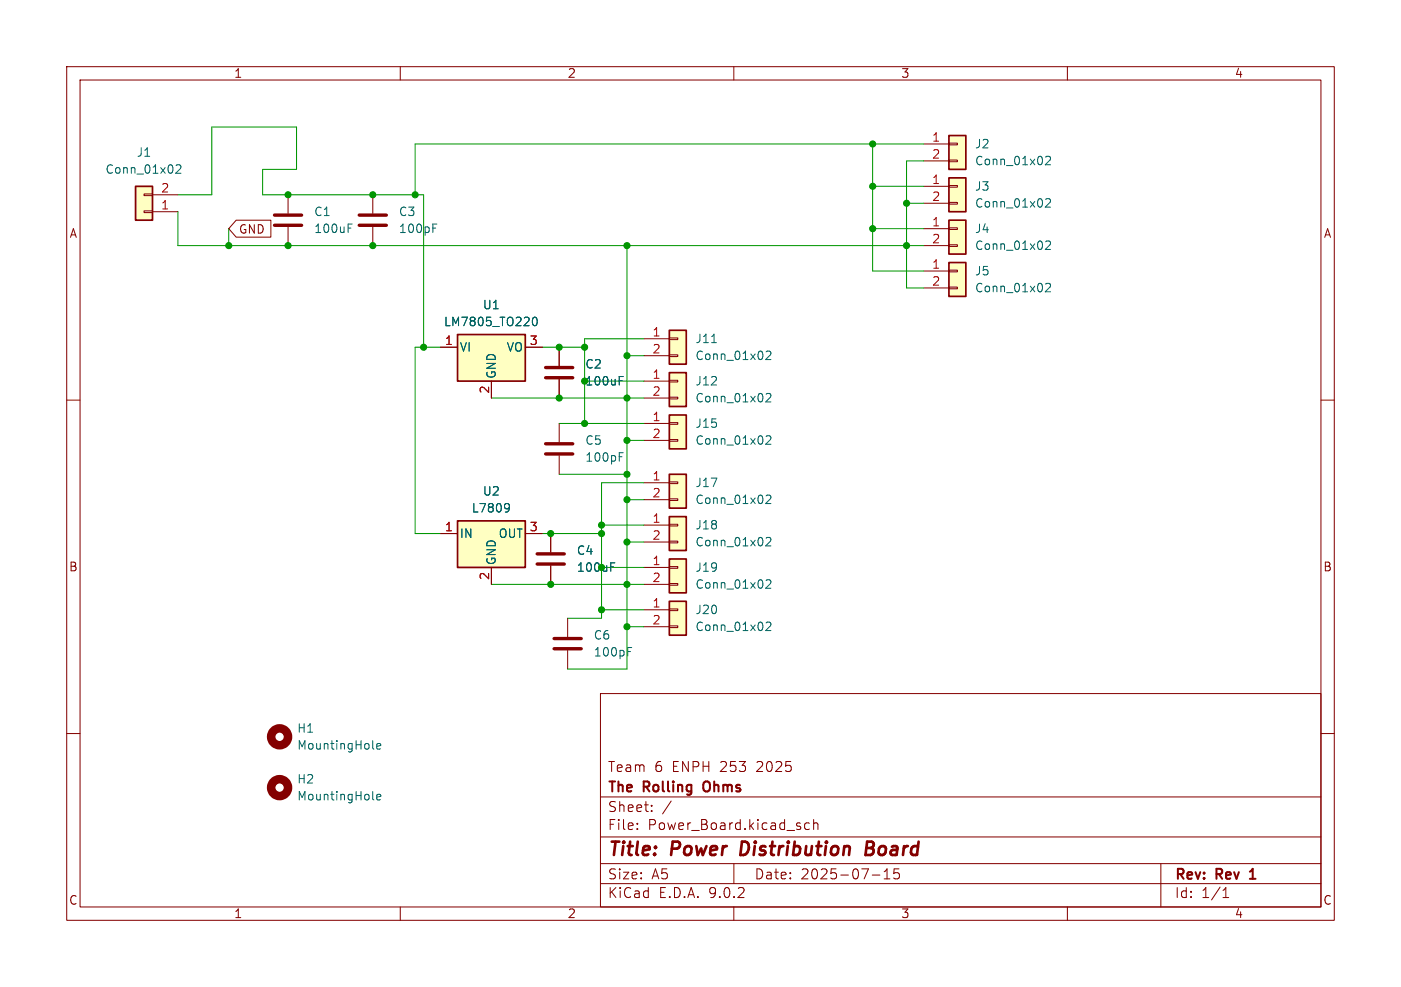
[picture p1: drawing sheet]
<svg xmlns="http://www.w3.org/2000/svg" width="210mm" height="148mm" viewBox="0 0 210 148" stroke-linecap="round" stroke-linejoin="round" font-family="sans-serif">
<g fill="none" stroke="#840000" stroke-width=".15">
<path d="M10 10h190v128h-190zM12 12h186v124h-186zM60 10v2M110 10v2M160 10v2M43.2 29.2v2.8M43.2 34v2.8M83.8 52.1v2.8M83.8 56.9v2.8M10 60h2M83.8 63.5v2.8M83.8 68.3v2.8"/>
<path d="M198 60h2M10 110h2M90 104h108v32h-108zM90 119.5h108M198 110h2M60 136v2M90 132.5h108M90 129.5h108M90 125.5h108M95.5 124.2v.2M95.5 123.5v.1M97.7 121.5v.2"/>
<path d="M97.7 120.8v.1M100.6 120.1l-1.3 1.9M110 136v2M110 129.5v3M121.3 123.5l-.4-.1-.3 .3v.4l.2 .2h.5M122 123.5a.37 .37 0 0 1 .6 .1v.8M122 122.9v1.5M130.8 131.2h1.1M132.5 131.8h.9M132.5 130.7l.5-.4v1.5M134.8 130.3h-.8v.7l.2-.1h.5l.1 .2v.5l-.3 .2h-.3l-.2-.2M160 136v2"/>
<path d="M174 129.5v6.5M183.3 134.6h.9M183.3 133.5l.5-.4v1.5"/>
</g>
<path d="M105.6 117.3a1.07 1.07 0 0 0 0 1.3M187.3 131.8h.9M187.5 130.6l-.2 .1" fill="none" stroke="#840000" stroke-width=".3"/>
<path d="M111.2 126.2l-.2 2h.4M129.9 127.2h.6M130.5 127.2l.3 .1M130.7 126.2h-.7l-.3 2 1-.1M130.7 127.1l-.2 .1" fill="none" stroke="#840000" stroke-width=".4"/>
<path d="M41.1 32.3h4.1M41.1 33.8h4.1M81.8 55.1h4.1M81.8 56.6h4.1M81.8 66.5h4.1M81.8 68.1h4.1" fill="none" stroke="#840000" stroke-width=".51"/>
<path d="M52.2 34.2h.4M52.2 33.6h.6M92.8 57.1h.4M92.8 56.5h.6M92.8 68.5h.4M92.8 67.9h.6" fill="none" stroke="#006464" stroke-width=".15"/>
<path d="M68.6 78.1h10.1v7h-10.1z" fill="#ffffc2"/>
<path d="M68.6 78.1h10.1v7h-10.1z" fill="none" stroke="#840000" stroke-width=".25"/>
<path d="M66 80h2.6M73.7 85.1v2.5M78.7 80h2.6M82.5 80v2.8M82.5 84.8v2.8M85.1 92.7v2.8M85.1 97.5v2.8" fill="none" stroke="#840000" stroke-width=".15"/>
<path d="M75.9 75.5l.4 .1a.84 .84 0 0 1-.3 1.2M76.4 76.1l-.3 .2h-.2M91.6 85h.4M91.6 84.4h.6M94.1 97.7h.4M94.1 97.1h.6M55.9 112.2l.2 .1M55.9 119.8l.2 .2M56.5 111.9l.6-.1-.1-.2-.3-.1-.2 .2v.6h.5M56.5 119.5l.6-.1-.1-.2-.3-.1-.2 .2v.6h.5" fill="none" stroke="#006464" stroke-width=".15"/>
<g fill="none" stroke="#840000" stroke-width="1.3">
<circle cx="41.9" cy="118.1" r="1.27"/>
<circle cx="41.9" cy="110.5" r="1.27"/>
</g>
<path d="M80.5 83.1h4.1M80.5 84.6h4.1M83.1 95.8h4M83.1 97.3h4" fill="none" stroke="#840000" stroke-width=".51"/>
<path d="M100.3 77.5h2.6v5.1h-2.6z" fill="#ffffc2"/>
<path d="M100.3 77.5h2.6v5.1h-2.6z" fill="none" stroke="#840000" stroke-width=".25"/>
<path d="M96.5 78.7h3.8M100.3 78.6h1.3v.3h-1.3zM96.5 81.3h3.8M100.3 81.2h1.3v.2h-1.3z" fill="none" stroke="#840000" stroke-width=".15"/>
<path d="M114.8 80.7l.5-.1 .2 .1 .1 .3-.8 .9h.8" fill="none" stroke="#006464" stroke-width=".15"/>
<path d="M100.3 83.8h2.6v5.1h-2.6z" fill="#ffffc2"/>
<path d="M100.3 83.8h2.6v5.1h-2.6z" fill="none" stroke="#840000" stroke-width=".25"/>
<path d="M96.5 85.1h3.8M96.5 87.6h3.8M100.3 85h1.3v.2h-1.3zM100.3 87.5h1.3v.3h-1.3z" fill="none" stroke="#840000" stroke-width=".15"/>
<path d="M114.8 87.1l.5-.2 .2 .2 .1 .2-.8 .9h.8" fill="none" stroke="#006464" stroke-width=".15"/>
<path d="M142.2 20.3h2.6v5.1h-2.6z" fill="#ffffc2"/>
<path d="M142.2 20.3h2.6v5.1h-2.6z" fill="none" stroke="#840000" stroke-width=".25"/>
<path d="M138.4 21.6h3.8M138.4 24.1h3.8M142.2 21.5h1.3v.2h-1.3zM142.2 24h1.3v.3h-1.3z" fill="none" stroke="#840000" stroke-width=".15"/>
<path d="M156.7 23.6l.5-.2 .2 .2 .1 .2-.8 .9h.8" fill="none" stroke="#006464" stroke-width=".15"/>
<path d="M100.3 90.2h2.6v5.1h-2.6z" fill="#ffffc2"/>
<path d="M100.3 90.2h2.6v5.1h-2.6z" fill="none" stroke="#840000" stroke-width=".25"/>
<path d="M96.5 91.4h3.8M96.5 94h3.8M100.3 91.3h1.3v.3h-1.3zM100.3 93.9h1.3v.2h-1.3z" fill="none" stroke="#840000" stroke-width=".15"/>
<path d="M114.8 93.4l.5-.1 .2 .1 .1 .3-.8 .9h.8" fill="none" stroke="#006464" stroke-width=".15"/>
<path d="M142.2 33h2.6v5.1h-2.6z" fill="#ffffc2"/>
<path d="M142.2 33h2.6v5.1h-2.6z" fill="none" stroke="#840000" stroke-width=".25"/>
<path d="M138.4 34.3h3.8M138.4 36.8h3.8M142.2 34.2h1.3v.2h-1.3zM142.2 36.7h1.3v.3h-1.3z" fill="none" stroke="#840000" stroke-width=".15"/>
<path d="M156.7 36.3l.5-.2 .2 .2 .1 .2-.8 .9h.8" fill="none" stroke="#006464" stroke-width=".15"/>
<path d="M142.2 26.7h2.6v5.1h-2.6z" fill="#ffffc2"/>
<path d="M142.2 26.7h2.6v5.1h-2.6z" fill="none" stroke="#840000" stroke-width=".25"/>
<path d="M138.4 27.9h3.8M138.4 30.5h3.8M142.2 27.8h1.3v.3h-1.3zM142.2 30.4h1.3v.2h-1.3z" fill="none" stroke="#840000" stroke-width=".15"/>
<path d="M156.7 29.9l.5-.1 .2 .1 .1 .3-.8 .9h.8" fill="none" stroke="#006464" stroke-width=".15"/>
<path d="M142.2 39.4h2.6v5.1h-2.6z" fill="#ffffc2"/>
<path d="M142.2 39.4h2.6v5.1h-2.6z" fill="none" stroke="#840000" stroke-width=".25"/>
<path d="M138.4 40.6h3.8M138.4 43.2h3.8M142.2 40.5h1.3v.3h-1.3zM142.2 43.1h1.3v.2h-1.3z" fill="none" stroke="#840000" stroke-width=".15"/>
<path d="M156.7 42.6l.5-.1 .2 .1 .1 .3-.8 .9h.8" fill="none" stroke="#006464" stroke-width=".15"/>
<path d="M100.3 71.1h2.6v5.1h-2.6z" fill="#ffffc2"/>
<path d="M100.3 71.1h2.6v5.1h-2.6z" fill="none" stroke="#840000" stroke-width=".25"/>
<path d="M96.5 72.4h3.8M96.5 74.9h3.8M100.3 72.3h1.3v.2h-1.3zM100.3 74.8h1.3v.3h-1.3z" fill="none" stroke="#840000" stroke-width=".15"/>
<path d="M114.8 74.4l.5-.2 .2 .2 .1 .2-.8 .9h.8" fill="none" stroke="#006464" stroke-width=".15"/>
<path d="M68.6 50.2h10.1v7h-10.1z" fill="#ffffc2"/>
<path d="M68.6 50.2h10.1v7h-10.1z" fill="none" stroke="#840000" stroke-width=".25"/>
<path d="M66 52.1h2.6M73.7 57.2v2.5M78.7 52.1h2.6" fill="none" stroke="#840000" stroke-width=".15"/>
<path d="M80 47.6h.1a.69 .69 0 0 1 .5 .5 .69 .69 0 0 1-.3 .7h-.1a.69 .69 0 0 1-.5-.5 .69 .69 0 0 1 .3-.7z" fill="none" stroke="#006464" stroke-width=".15"/>
<path d="M100.3 55.9h2.6v5.1h-2.6z" fill="#ffffc2"/>
<path d="M100.3 55.9h2.6v5.1h-2.6z" fill="none" stroke="#840000" stroke-width=".25"/>
<path d="M96.5 57.2h3.8M96.5 59.7h3.8M100.3 57h1.3v.3h-1.3zM100.3 59.6h1.3v.2h-1.3z" fill="none" stroke="#840000" stroke-width=".15"/>
<path d="M114.8 59.1l.5-.1 .2 .1 .1 .3-.8 .9h.8" fill="none" stroke="#006464" stroke-width=".15"/>
<path d="M100.3 49.5h2.6v5.1h-2.6z" fill="#ffffc2"/>
<path d="M100.3 49.5h2.6v5.1h-2.6z" fill="none" stroke="#840000" stroke-width=".25"/>
<path d="M96.5 50.8h3.8M96.5 53.3h3.8M100.3 50.7h1.3v.2h-1.3zM100.3 53.2h1.3v.3h-1.3z" fill="none" stroke="#840000" stroke-width=".15"/>
<path d="M106.7 51.4h.7M114.8 52.8l.5-.2 .2 .2 .1 .2-.8 .9h.8" fill="none" stroke="#006464" stroke-width=".15"/>
<path d="M100.3 62.2h2.6v5.1h-2.6z" fill="#ffffc2"/>
<path d="M100.3 62.2h2.6v5.1h-2.6z" fill="none" stroke="#840000" stroke-width=".25"/>
<path d="M55.9 29.2v2.8M55.9 34v2.8M96.5 63.5h3.8M96.5 66h3.8M100.3 63.4h1.3v.2h-1.3zM100.3 65.9h1.3v.3h-1.3z" fill="none" stroke="#840000" stroke-width=".15"/>
<path d="M64.9 34.2h.4M64.9 33.6h.6M114.8 65.5l.5-.2 .2 .2 .1 .2-.8 .9h.8" fill="none" stroke="#006464" stroke-width=".15"/>
<path d="M53.8 32.3h4.1M53.8 33.8h4.1" fill="none" stroke="#840000" stroke-width=".51"/>
<path d="M20.3 27.9h2.6v5.1h-2.6z" fill="#ffffc2"/>
<path d="M20.3 27.9h2.6v5.1h-2.6z" fill="none" stroke="#840000" stroke-width=".25"/>
<g fill="none" stroke="#840000" stroke-width=".15">
<path d="M21.6 31.6h1.3v.3h-1.3zM21.6 29.1h1.3v.2h-1.3zM22.9 31.8h3.8M22.9 29.2h3.8M35.4 33h5.2v2.6h-5.2l-1.1-1.3zM66 52.1h2.6M73.7 57.2v2.5M78.7 52.1h2.6M83.8 52.1v2.8M83.8 56.9v2.8M66 80h2.6M73.7 85.1v2.5"/>
<path d="M78.7 80h2.6M82.5 80v2.8M82.5 84.8v2.8"/>
</g>
<path d="M26.4 24.8l.5-.1 .2 .1v.3l-.8 .9h.8M80 47.6h.1a.69 .69 0 0 1 .5 .5 .69 .69 0 0 1-.3 .7h-.1a.69 .69 0 0 1-.5-.5 .69 .69 0 0 1 .3-.7zM92.8 57.1h.4M92.8 56.5h.6M75.9 75.5l.4 .1a.84 .84 0 0 1-.3 1.2M76.4 76.1l-.3 .2h-.2M91.6 85h.4M91.6 84.4h.6" fill="none" stroke="#006464" stroke-width=".15"/>
<g fill="none" stroke="#009600" stroke-width=".15">
<path d="M26.7 29.2h5v-10.1h12.7v6.3h-5v3.8h24.1v22.9M26.7 31.8v5h111.7M34.3 34.3v2.5M94 36.8v63.5h-8.9M130.8 21.6v19h7.6M130.8 27.9h7.6M130.8 34.3h7.6M135.9 30.5h2.5M138.4 21.6h-76.2v7.6M138.4 24.1h-2.5v19.1h2.5M66 52.1h-3.8v27.9h3.8M73.7 59.7h22.8"/>
<path d="M81.3 52.1h6.3M87.6 57.2h8.9M94 53.3h2.5M96.5 50.8h-8.9v12.7M83.8 63.5h12.7M83.8 71.1h10.2M90.2 78.7h6.3M94 66h2.5M94 74.9h2.5M96.5 72.4h-6.3v20.3h-5.1M73.7 87.6h22.8M81.3 80h8.9"/>
<path d="M90.2 85.1h6.3M90.2 91.4h6.3M94 81.3h2.5M94 94h2.5"/>
</g>
<g fill="#009600" stroke="#009600" stroke-width=".15">
<circle cx="135.9" cy="36.8" r=".46"/>
<circle cx="130.8" cy="34.3" r=".46"/>
<circle cx="135.9" cy="30.5" r=".46"/>
<circle cx="130.8" cy="27.9" r=".46"/>
<circle cx="130.8" cy="21.6" r=".46"/>
<circle cx="43.2" cy="29.2" r=".46"/>
<circle cx="43.2" cy="36.8" r=".46"/>
<circle cx="34.3" cy="36.8" r=".46"/>
<circle cx="55.9" cy="36.8" r=".46"/>
<circle cx="55.9" cy="29.2" r=".46"/>
<circle cx="62.2" cy="29.2" r=".46"/>
<circle cx="94" cy="66" r=".46"/>
<circle cx="94" cy="59.7" r=".46"/>
<circle cx="94" cy="53.3" r=".46"/>
<circle cx="94" cy="71.1" r=".46"/>
<circle cx="90.2" cy="91.4" r=".46"/>
<circle cx="94" cy="94" r=".46"/>
<circle cx="90.2" cy="78.7" r=".46"/>
<circle cx="94" cy="74.9" r=".46"/>
<circle cx="94" cy="87.6" r=".46"/>
<circle cx="94" cy="81.3" r=".46"/>
<circle cx="87.6" cy="52.1" r=".46"/>
<circle cx="87.6" cy="57.2" r=".46"/>
<circle cx="83.8" cy="52.1" r=".46"/>
<circle cx="83.8" cy="59.7" r=".46"/>
<circle cx="82.5" cy="87.6" r=".46"/>
<circle cx="82.5" cy="80" r=".46"/>
<circle cx="87.6" cy="63.5" r=".46"/>
<circle cx="94" cy="36.8" r=".46"/>
<circle cx="90.2" cy="80" r=".46"/>
<circle cx="63.5" cy="52.1" r=".46"/>
</g>
<g font-size="2.8" fill="#840000">
<text x="91" y="128.9">Title:</text>
<text x="100.7" y="128.9">Power</text>
<text x="111.8" y="128.9">Distribution</text>
<text x="131.4" y="128.9">Board</text>
</g>
<g font-size="2.1" fill="#840000">
<text x="91" y="119.2">The</text>
<text x="91" y="116">Team</text>
<text x="96.5" y="119.2">Rolling</text>
<text x="98.1" y="116">6</text>
<text x="100.8" y="116">ENPH</text>
<text x="106.1" y="119.2">Ohms</text>
<text x="108.1" y="116">253</text>
<text x="113.7" y="116">2025</text>
<text x="91" y="124.7">File:</text>
<text x="91" y="122">Sheet:</text>
<text x="97.1" y="124.7">Power_Board.kicad_sch</text>
<text x="91" y="134.9">KiCad</text>
<text x="91" y="132.1">Size:</text>
<text x="97.7" y="132.1">A5</text>
<text x="98.7" y="134.9">E.D.A.</text>
<text x="106.3" y="134.9">9.0.2</text>
<text x="113" y="132.1">Date:</text>
<text x="120" y="132.1">2025-07-15</text>
<text x="176" y="132.3">Rev:</text>
<text x="176" y="134.9">Id:</text>
<text x="180.1" y="134.9">1/1</text>
<text x="182.4" y="132.3">Rev</text>
<text x="188.1" y="132.3">1</text>
</g>
<g font-size="1.8" fill="#840000">
<text x="35" y="11.9">1</text>
<text x="85" y="11.9">2</text>
<text x="135" y="11.9">3</text>
<text x="185" y="11.9">4</text>
<text x="10.3" y="35.9">A</text>
<text x="35.7" y="35.2">GND</text>
<text x="198.4" y="35.9">A</text>
<text x="10.3" y="85.9">B</text>
<text x="198.3" y="85.9">B</text>
<text x="10.3" y="135.9">C</text>
<text x="35" y="137.9">1</text>
<text x="85" y="137.9">2</text>
<text x="135" y="137.9">3</text>
<text x="185" y="137.9">4</text>
<text x="198.3" y="135.9">C</text>
</g>
<g font-size="1.8" fill="#006464">
<text x="20.4" y="23.7">J1</text>
<text x="146.1" y="22.5">J2</text>
<text x="15.7" y="26.3">Conn_01x02</text>
<text x="146.1" y="25">Conn_01x02</text>
<text x="146.1" y="28.8">J3</text>
<text x="47" y="32.6">C1</text>
<text x="47" y="35.2">100uF</text>
<text x="59.7" y="32.6">C3</text>
<text x="59.7" y="35.2">100pF</text>
<text x="146.1" y="35.2">J4</text>
<text x="146.1" y="31.3">Conn_01x02</text>
<text x="146.1" y="37.7">Conn_01x02</text>
<text x="146.1" y="41.5">J5</text>
<text x="72.3" y="46.6">U1</text>
<text x="146.1" y="44">Conn_01x02</text>
<text x="66.5" y="49.1">LM7805_TO220</text>
<text x="68.8" y="52.9">VI</text>
<text x="75.9" y="52.9">VO</text>
<text x="104.1" y="51.7">J11</text>
<text x="74.5" y="56.9" transform="rotate(-90 74.5 56.9)">GND</text>
<text x="87.6" y="55.5">C2</text>
<text x="87.6" y="58">100uF</text>
<text x="104.1" y="54.2">Conn_01x02</text>
<text x="104.1" y="58">J12</text>
<text x="104.1" y="60.6">Conn_01x02</text>
<text x="104.1" y="64.4">J15</text>
<text x="87.6" y="66.9">C5</text>
<text x="87.6" y="69.4">100pF</text>
<text x="104.1" y="66.9">Conn_01x02</text>
<text x="70.6" y="77.1">L7809</text>
<text x="72.3" y="74.5">U2</text>
<text x="104.1" y="75.8">Conn_01x02</text>
<text x="104.1" y="73.3">J17</text>
<text x="68.8" y="80.9">IN</text>
<text x="74.7" y="80.9">OUT</text>
<text x="86.4" y="83.4">C4</text>
<text x="104.1" y="82.1">Conn_01x02</text>
<text x="104.1" y="79.6">J18</text>
<text x="74.5" y="84.8" transform="rotate(-90 74.5 84.8)">GND</text>
<text x="104.1" y="88.5">Conn_01x02</text>
<text x="104.1" y="86">J19</text>
<text x="104.1" y="94.8">Conn_01x02</text>
<text x="104.1" y="92.3">J20</text>
<text x="88.9" y="96.1">C6</text>
<text x="88.9" y="98.7">100pF</text>
<text x="44.5" y="110.1">H1</text>
<text x="44.5" y="112.6">MountingHole</text>
<text x="44.5" y="117.7">H2</text>
<text x="44.5" y="120.2">MountingHole</text>
</g>
<g font-size="1.8" fill="#a90000">
<text x="139.6" y="21.3">1</text>
<text x="139.6" y="23.9">2</text>
<text x="24.1" y="29">2</text>
<text x="139.6" y="27.7">1</text>
<text x="24.1" y="31.5">1</text>
<text x="139.6" y="34">1</text>
<text x="139.6" y="30.2">2</text>
<text x="139.6" y="36.6">2</text>
<text x="139.6" y="40.4">1</text>
<text x="139.6" y="42.9">2</text>
<text x="66.6" y="51.8">1</text>
<text x="79.3" y="51.8">3</text>
<text x="97.7" y="50.5">1</text>
<text x="97.7" y="53.1">2</text>
<text x="73.4" y="59.1" transform="rotate(-90 73.4 59.1)">2</text>
<text x="97.7" y="56.9">1</text>
<text x="97.7" y="59.4">2</text>
<text x="97.7" y="63.2">1</text>
<text x="97.7" y="65.8">2</text>
<text x="97.7" y="72.1">1</text>
<text x="97.7" y="74.7">2</text>
<text x="66.6" y="79.8">1</text>
<text x="79.3" y="79.8">3</text>
<text x="97.7" y="78.5">1</text>
<text x="97.7" y="81">2</text>
<text x="73.4" y="87.1" transform="rotate(-90 73.4 87.1)">2</text>
<text x="97.7" y="84.8">1</text>
<text x="97.7" y="87.4">2</text>
<text x="97.7" y="91.2">1</text>
<text x="97.7" y="93.7">2</text>
</g>
<text font-size="1.8" fill="#009600" x="86.4" y="86">100uF</text>
</svg>
